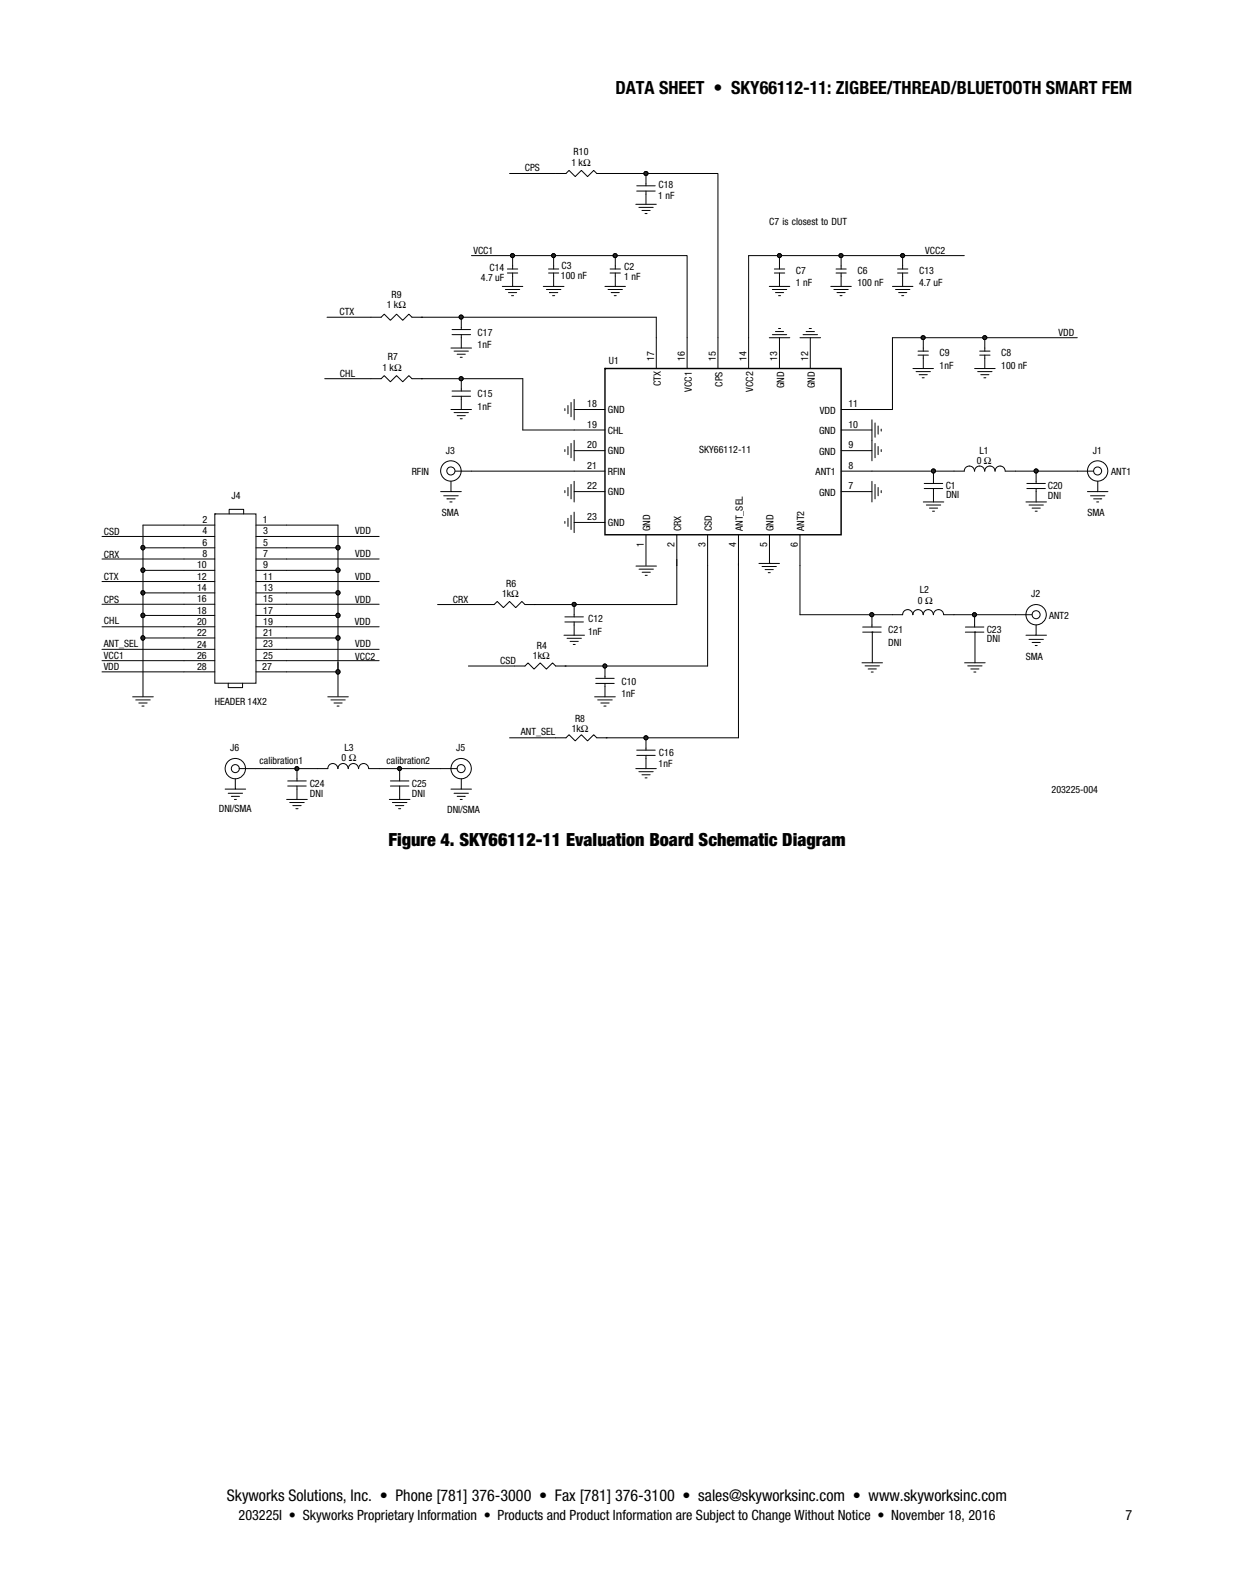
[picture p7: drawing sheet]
<svg xmlns="http://www.w3.org/2000/svg" width="216mm" height="279mm" viewBox="0 0 216 279" stroke-linecap="round" stroke-linejoin="round" font-family="sans-serif">
<path d="M96.9 44.7h10.8" fill="none" stroke="#010202" stroke-width=".17"/>
<circle cx="96.8" cy="44.7" r=".35" fill="#272424"/>
<g fill="none" stroke="#010202" stroke-width=".17">
<path d="M89.7 44.7h7.2"/>
<circle cx="96.8" cy="44.7" r=".35"/>
</g>
<circle cx="89.7" cy="44.7" r=".36" fill="#272424"/>
<g fill="none" stroke="#010202" stroke-width=".17">
<path d="M107.7 44.7h12.5v14.4"/>
<circle cx="89.7" cy="44.7" r=".36"/>
</g>
<circle cx="107.6" cy="44.7" r=".36" fill="#272424"/>
<g fill="none" stroke="#010202" stroke-width=".17">
<path d="M136.4 44.7h10.8"/>
<circle cx="107.6" cy="44.7" r=".36"/>
</g>
<circle cx="147.1" cy="44.7" r=".36" fill="#272424"/>
<circle cx="147.1" cy="44.7" r=".36" fill="none" stroke="#010202" stroke-width=".17"/>
<circle cx="136.4" cy="44.7" r=".36" fill="#272424"/>
<g fill="none" stroke="#010202" stroke-width=".17">
<path d="M136.4 44.7h-5.4v14.4M147.2 44.7h10.7M161.5 59.1h10.8"/>
<circle cx="136.4" cy="44.7" r=".36"/>
</g>
<circle cx="161.5" cy="59.1" r=".35" fill="#272424"/>
<g fill="none" stroke="#010202" stroke-width=".17">
<path d="M161.5 59.1h-5.4v12.6h-3.5M172.3 59.1h16.2"/>
<circle cx="161.5" cy="59.1" r=".35"/>
</g>
<circle cx="172.3" cy="59.1" r=".35" fill="#272424"/>
<g fill="none" stroke="#010202" stroke-width=".17">
<path d="M134.6 98.6h.1M134.6 93.7v4.9M99 116.6h24.8"/>
<circle cx="172.3" cy="59.1" r=".35"/>
</g>
<circle cx="105.8" cy="116.6" r=".35" fill="#272424"/>
<g fill="none" stroke="#010202" stroke-width=".17">
<path d="M118.4 97.9v7.9M123.8 99v17.6M81.9 116.6h8.1M93.6 105.8h6.9M98.8 116.6h.2"/>
<circle cx="105.8" cy="116.6" r=".35"/>
</g>
<circle cx="100.4" cy="105.8" r=".36" fill="#272424"/>
<g fill="none" stroke="#010202" stroke-width=".17">
<path d="M157.9 44.7h10.8M76.6 105.8h8M93.4 105.8h.2M100.5 105.8h17.9"/>
<circle cx="100.4" cy="105.8" r=".36"/>
</g>
<circle cx="157.9" cy="44.7" r=".36" fill="#272424"/>
<g fill="none" stroke="#010202" stroke-width=".17">
<path d="M82.5 44.7h7.2M73.9 66.3h6.8"/>
<circle cx="157.9" cy="44.7" r=".36"/>
</g>
<circle cx="80.7" cy="66.3" r=".36" fill="#272424"/>
<g fill="none" stroke="#010202" stroke-width=".17">
<path d="M56.8 66.3h8.1M73.7 66.3h.2M80.7 66.3h10.8v9h9M106.2 129.2h23"/>
<circle cx="80.7" cy="66.3" r=".36"/>
</g>
<circle cx="113" cy="129.2" r=".35" fill="#272424"/>
<g fill="none" stroke="#010202" stroke-width=".17">
<path d="M73.9 55.5h6.8M129.2 98.6v30.6M89.2 129.2h8M106 129.2h.2"/>
<circle cx="113" cy="129.2" r=".35"/>
</g>
<circle cx="80.7" cy="55.5" r=".36" fill="#272424"/>
<g fill="none" stroke="#010202" stroke-width=".17">
<path d="M89.2 30.4h8M106 30.4h19.6v28.7M73.7 55.5h.2M80.7 55.5h34.1v3.6"/>
<circle cx="80.7" cy="55.5" r=".36"/>
</g>
<circle cx="113" cy="30.4" r=".36" fill="#272424"/>
<g fill="none" stroke="#010202" stroke-width=".17">
<path d="M177.7 82.5h10.8"/>
<circle cx="113" cy="30.4" r=".36"/>
</g>
<circle cx="181.3" cy="82.4" r=".36" fill="#272424"/>
<g fill="none" stroke="#010202" stroke-width=".17">
<path d="M140 107.6h12.6"/>
<circle cx="181.3" cy="82.4" r=".36"/>
</g>
<circle cx="152.5" cy="107.6" r=".36" fill="#272424"/>
<g fill="none" stroke="#010202" stroke-width=".17">
<path d="M166.9 107.6h10.8"/>
<circle cx="152.5" cy="107.6" r=".36"/>
</g>
<circle cx="170.5" cy="107.6" r=".36" fill="#272424"/>
<g fill="none" stroke="#010202" stroke-width=".17">
<path d="M82.5 82.5h18M140 99v8.6M152.6 82.5h10.7M152.6 107.6h3.5"/>
<circle cx="170.5" cy="107.6" r=".36"/>
</g>
<circle cx="163.3" cy="82.4" r=".36" fill="#272424"/>
<g fill="none" stroke="#010202" stroke-width=".17">
<path d="M163.3 82.5h3.6M152.6 110.6v5.4M170.6 110.6v5.4M77.1 134.6h-10.8"/>
<circle cx="163.3" cy="82.4" r=".36"/>
</g>
<circle cx="69.9" cy="134.6" r=".35" fill="#272424"/>
<g fill="none" stroke="#010202" stroke-width=".17">
<path d="M52 134.6h3.5"/>
<circle cx="69.9" cy="134.6" r=".35"/>
</g>
<circle cx="51.9" cy="134.6" r=".35" fill="#272424"/>
<g fill="none" stroke="#010202" stroke-width=".17">
<path d="M32.2 91.9h-7.2v4M44.8 134.6h7.2"/>
<circle cx="51.9" cy="134.6" r=".35"/>
</g>
<circle cx="25" cy="95.9" r=".37" fill="#272424"/>
<g fill="none" stroke="#010202" stroke-width=".17">
<path d="M25 99.8h7.2M25 99.8v4M32.2 95.9h-7.2v3.9"/>
<circle cx="25" cy="95.9" r=".37"/>
</g>
<circle cx="25" cy="103.8" r=".36" fill="#272424"/>
<circle cx="25" cy="103.8" r=".36" fill="none" stroke="#010202" stroke-width=".17"/>
<circle cx="25" cy="99.8" r=".37" fill="#272424"/>
<g fill="none" stroke="#010202" stroke-width=".17">
<path d="M25 107.7h7.2M25 107.7v4M32.2 103.8h-7.2v3.9"/>
<circle cx="25" cy="99.8" r=".37"/>
</g>
<circle cx="25" cy="107.7" r=".37" fill="#272424"/>
<g fill="none" stroke="#010202" stroke-width=".17">
<path d="M25 111.7h7.2"/>
<circle cx="25" cy="107.7" r=".37"/>
</g>
<circle cx="25" cy="111.7" r=".37" fill="#272424"/>
<g fill="none" stroke="#010202" stroke-width=".17">
<path d="M17.8 93.9h14.4M17.8 97.9h14.4M50.2 93.9h16.1M50.2 97.9h16.1M17.8 101.8h14.4M17.8 105.8h14.4M17.8 109.7h14.4M17.8 113.7h14.4M17.8 115.7h14.4M17.8 117.6h14.4M25 111.7v10.3M50.2 101.8h16.1"/>
<path d="M50.2 105.8h16.1M50.2 109.7h16.1M50.2 113.7h16.1M50.2 115.7h16.1M59.1 117.6h.1M59.1 116v5.9"/>
<circle cx="25" cy="111.7" r=".37"/>
</g>
<circle cx="59.1" cy="117.6" r=".37" fill="#272424"/>
<g fill="none" stroke="#010202" stroke-width=".17">
<path d="M50.2 111.7h8.9M50.2 107.7h8.9v4M59.1 111.7v5.9h-8.9"/>
<circle cx="59.1" cy="117.6" r=".37"/>
</g>
<circle cx="59.1" cy="111.7" r=".37" fill="#272424"/>
<circle cx="59.1" cy="111.7" r=".37" fill="none" stroke="#010202" stroke-width=".17"/>
<circle cx="59.1" cy="107.7" r=".37" fill="#272424"/>
<g fill="none" stroke="#010202" stroke-width=".17">
<path d="M50.2 99.8h8.9v4M50.2 103.8h8.9M59.1 103.8v3.9"/>
<circle cx="59.1" cy="107.7" r=".37"/>
</g>
<circle cx="59.1" cy="103.8" r=".36" fill="#272424"/>
<circle cx="59.1" cy="103.8" r=".36" fill="none" stroke="#010202" stroke-width=".17"/>
<circle cx="59.1" cy="99.8" r=".37" fill="#272424"/>
<g fill="none" stroke="#010202" stroke-width=".17">
<path d="M50.2 95.9h8.9"/>
<circle cx="59.1" cy="99.8" r=".37"/>
</g>
<circle cx="59.1" cy="95.9" r=".37" fill="#272424"/>
<g fill="none" stroke="#010202" stroke-width=".17">
<path d="M97.2 30.4h1.8l.6-.6 1 1.1 1.1-1.1 1.1 1.1 1.1-1.1 .5 .6h1.8M111.2 35.8h3.6M111.4 33.4h3.2M111.4 32.5h3.2M111.8 36.3h2.5M112.3 36.8h1.4M112.9 37.4h.3M113 30.4v2.1M113 33.4v2.4M57.2 55.5h9.5l.5-.5 1.1 1.1 1.1-1.1 1.1 1.1 1-1.1 .6 .5h1.8M79.1 58.6h3.2M79.1 57.7h3.2"/>
<path d="M80.7 55.5v2.2M80.7 58.6v2.3M87.9 50.1h3.6M88.4 50.7h2.5M88.8 47.8h1.8M88.8 47.1h1.8M89 51.2h1.4M89.5 51.8h.4M89.7 47.8v2.3M89.7 44.7v2.4M95.1 50.1h3.6M95.6 50.7h2.5"/>
<path d="M96 47.8h1.8M96 47.1h1.8M96.1 51.2h1.5M96.1 51.2h.1M96.7 51.8h.4M96.9 44.7v2.4M96.9 47.8v2.3M105.8 50.1h3.6M106.4 50.7h2.5M106.7 47.8h1.8M106.7 47.1h1.8M106.9 51.2h1.5"/>
<path d="M107.5 51.8h.3M107.7 44.7v2.4M107.7 47.8v2.3M114.8 59.1v5.4M120.2 59.1v5.4M125.6 59.1v5.4M131 59.1v5.4M134.6 59.1h3.6M134.6 50.1h3.6M135.1 58.6h2.5M135.1 50.7h2.5M135.5 47.8h1.8"/>
<path d="M135.5 47.1h1.8M135.7 58h1.4M135.7 51.2h1.4M136.2 57.5h.4M136.2 51.8h.4M136.4 59.1v5.4M136.4 44.7v2.4M136.4 47.8v2.3M140 59.1h3.6M140.5 58.6h2.5M141 58h1.5M141.6 57.5h.4"/>
<path d="M141.8 59.1v5.4M145.4 50.1h3.5M145.9 50.7h2.5M146.3 47.8h1.8M146.3 47.1h1.8M146.4 51.2h1.5M147 51.8h.3M147.2 44.7v2.4M147.2 47.8v2.3M156.1 50.1h3.6M156.7 50.7h2.5M157 47.8h1.8"/>
<path d="M157 47.1h1.8M157.2 51.2h1.5M157.8 51.8h.3M157.9 46.6v.5M157.9 47.8v.5M157.9 48.3v1.8M157.9 44.7v1.9M161.5 59.1v2.4M172.3 59.1v2.4M64.9 66.3h1.8l.5-.5 1.1 1 1.1-1 1.1 1 1-1 .6 .5h1.8M78.9 71.7h3.6M78.9 60.9h3.6"/>
<path d="M79.1 69.4h3.2M79.1 68.5h3.2M79.4 72.2h2.5M79.4 61.5h2.5M80 72.8h1.4M80 62h1.4M80.5 73.3h.4M80.5 62.5h.4M80.7 66.3v2.2M80.7 69.4v2.3M98.8 78.7v.4M98.8 71.5v.4"/>
<path d="M99.4 78.2v1.4M99.4 71v1.4M99.9 77.6v2.5M99.9 70.5v2.5M100.5 77.1v3.6M100.5 69.9v3.6M100.5 71.7h5.3M100.5 75.3h5.3M100.5 78.9h5.3M147.2 75.3h5.4M147.2 78.9h5.4M147.2 71.7h5.4"/>
<path d="M152.6 73.5v7.2M153.1 74v2.5M153.1 77.6v2.5M153.6 74.6v1.4M153.6 78.2v1.4M154.2 75.1v.4M154.2 78.7v.4M159.7 64.5h3.6M160.3 65.1h2.5M160.6 62.2h1.8M160.6 61.5h1.8M160.8 65.6h1.4"/>
<path d="M161.3 66.1h.4M161.5 62.2v2.3M170.5 64.5h3.6M171.1 65.1h2.5M171.4 62.2h1.8M171.4 61.5h1.8M171.6 65.6h1.4M172.1 66.1h.4M172.3 62.2v2.3M32.2 91.9h5.4M32.2 93.9h5.4M32.2 95.9h5.4"/>
<path d="M32.2 97.9h5.4M32.2 99.8h5.4M37.6 90h7.2v29.6h-7.2zM37.6 90h.1M40.1 90v-.8h2.5v.8M44.8 91.9h14.3v7.9M44.8 93.9h5.4M44.8 95.9h5.4M44.8 97.9h5.4M44.8 99.8h5.4M77.1 86.1h1.8M77.6 86.8h2.6"/>
<path d="M78.2 87.3h1.4M78.7 87.9h.4M78.9 84.3v1.8h1.8M79.6 82.5h2.9M98.8 91.3v.3M98.8 85.9v.4M99.4 90.7v1.5M99.4 85.3v1.5M99.9 90.2v2.5M99.9 84.8v2.5M100.5 89.7v3.5M100.5 84.3v3.6"/>
<path d="M100.5 82.5h5.3M100.5 86.1h5.3M100.5 91.5h5.3M111.3 99.1h3.6M111.8 99.6h2.5M113 93.6v5.4M118.4 93.6v5.4M123.8 93.6v5.4M129.2 93.6v5.4M132.8 98.6h3.6M133.3 99.2h2.5M133.9 99.7h1.4"/>
<path d="M140 93.6v5.4M147.2 86.1h5.4M147.2 82.5h5.4M152.6 84.3v3.6M153.1 84.8v2.5M153.6 85.3v1.5M154.2 85.9v.4M161.5 87.9h3.6M161.7 85.5h3.2M161.7 84.6h3.2M162.1 88.4h2.5M162.6 89h1.4"/>
<path d="M163.2 89.5h.3M163.3 85.5v2.4M163.3 82.5v2.1M166.9 82.5h1.8a.89 .89 0 0 1 .9-.9 .89 .89 0 0 1 .9 .9 .89 .89 0 0 1 .9-.9 .89 .89 0 0 1 .9 .9 .9 .9 0 0 1 .9-.9 .9 .9 0 0 1 .9 .9 .89 .89 0 0 1 .9-.9 .89 .89 0 0 1 .9 .9h1.8M179.5 87.9h3.6M179.7 85.5h3.2M179.7 84.6h3.2M180 88.4h2.5M180.6 89h1.4M181.1 89.5h.4M181.3 85.5v2.4M181.3 82.5v2.1"/>
<path d="M188.5 82.5h2.8M190.8 86.8h2.5M191.3 87.3h1.5M191.9 87.9h.3M192.1 84.3v1.8h-1.8M192.1 86.1h1.7M32.2 101.8h5.4M32.2 103.8h5.4M32.2 105.8h5.4M32.2 107.7h5.4M32.2 109.7h5.4M32.2 111.7h5.4"/>
<path d="M32.2 113.7h5.4M32.2 115.7h5.4M32.2 117.6h5.4M39.9 119.6v.8h2.5v-.8M44.8 101.8h5.4M44.8 103.8h5.4M44.8 105.8h5.4M44.8 107.7h5.4M44.8 109.7h5.4M44.8 111.7h5.4M44.8 113.7h5.4M44.8 115.7h5.4"/>
<path d="M44.8 117.6h5.4M84.6 105.8h1.9l.5-.5 1.1 1.1 1.1-1.1 1 1.1 1.1-1.1 .5 .5h1.8M90 116.6h1.8l.6-.5 1 1 1.1-1 1.1 1 1.1-1 .5 .5h1.8M98.7 111.2h3.6M98.8 108.9h3.3M98.8 108h3.3M99.2 111.7h2.5M99.7 112.3h1.5M100.3 112.8h.3M100.5 105.8v2.2M100.5 108.9v2.3M104.2 119.6h3.3"/>
<path d="M104.2 118.8h3.3M105.8 116.6v2.2M105.8 119.6v2.4M112.3 100.2h1.5M112.9 100.7h.3M134.4 100.3h.4M150.8 116h3.6M150.9 110.7h3.3M150.9 109.8h3.3M151.4 116.6h2.5M151.9 117.1h1.4M152.4 117.6h.4"/>
<path d="M152.6 107.6v2.2M152.6 110.7h.1M156.1 107.6h1.8a.89 .89 0 0 1 .9-.9 .89 .89 0 0 1 .9 .9M163.3 107.6a.89 .89 0 0 0-.9-.9 .89 .89 0 0 0-.9 .9 .89 .89 0 0 0-.9-.9 .89 .89 0 0 0-.9 .9M166.9 107.6h-1.8a.89 .89 0 0 0-.9-.9 .89 .89 0 0 0-.9 .9M168.8 116h3.6M168.9 110.7h3.2M168.9 109.8h3.2M169.3 116.6h2.5M169.9 117.1h1.4M170.4 117.6h.3M170.5 107.6v2.2"/>
<path d="M170.5 110.7h.1M180 111.9h2.5M180.5 107.6h-2.8M180.6 112.5h1.4M181.1 113h.4M181.3 109.4v1.8h-1.8M181.3 111.2h1.8M23.2 122h3.6M23.8 122.5h2.5M24.3 123.1h1.4M24.8 123.6h.4M39.4 138.1h1.8"/>
<path d="M39.9 138.9h2.5M40.5 139.4h1.4M41 140h.4M41.2 136.4v1.7h1.8M41.8 134.6h3M50.2 140h3.6M50.3 137.6h3.3M50.3 136.7h3.3M52 137.6v2.4M52 134.6v2.1M55.5 134.6h1.9a.88 .88 0 0 1 .8-.9 .88 .88 0 0 1 .9 .9M57.4 122h3.5"/>
<path d="M57.9 122.5h2.5M58.4 123.1h1.5M59 123.6h.3M59.1 134.6a.89 .89 0 0 1 .9-.9 .89 .89 0 0 1 .9 .9 .9 .9 0 0 1 .9-.9 .9 .9 0 0 1 .9 .9M62.7 134.6a.88 .88 0 0 1 .9-.9 .88 .88 0 0 1 .9 .9h1.8M68.1 140h3.6M68.3 137.6h3.2M68.3 136.7h3.2M69.9 137.6v2.4M69.9 134.6v2.1M79.4 138.9h2.5M80 134.6h-2.9"/>
<path d="M80 139.4h1.4M80.5 140h.4M80.7 136.4v1.7h-1.8M80.7 138.1h1.8M97.2 129.2h1.8l.6-.6 1 1.1 1.1-1.1 1.1 1.1 1.1-1.1 .5 .6h1.8M104 122h3.7M104.6 122.5h2.5M105.1 123.1h1.5M105.7 123.6h.3M111.2 134.6h3.6M111.4 132.2h3.2M111.4 131.3h3.2"/>
<path d="M111.8 135.1h2.5M112.3 135.6h1.4M112.9 136.2h.3M113 132.2v2.4M113 129.2v2.1M50.7 140.5h2.5M51.2 141h1.5M51.8 141.6h.3M68.7 140.5h2.5M69.2 141h1.4M69.7 141.6h.4"/>
<circle cx="59.1" cy="95.9" r=".37"/>
<circle cx="78.9" cy="82.5" r=".71"/>
<circle cx="78.9" cy="82.4" r="1.79"/>
<circle cx="192" cy="82.4" r="1.78"/>
<circle cx="192" cy="82.4" r=".7"/>
<circle cx="181.3" cy="107.6" r="1.78"/>
<circle cx="181.3" cy="107.6" r=".7"/>
<circle cx="41.2" cy="134.6" r="1.78"/>
<circle cx="41.2" cy="134.6" r=".7"/>
<circle cx="80.7" cy="134.6" r="1.78"/>
<circle cx="80.7" cy="134.6" r=".7"/>
</g>
<path d="M105.8 64.5h41.4v29.1h-41.4zM105.8 64.5h.1" fill="none" stroke="#010202" stroke-width=".25"/>
<circle cx="96.8" cy="44.7" r=".35" fill="#272424"/>
<circle cx="96.8" cy="44.7" r=".35" fill="none" stroke="#010202" stroke-width=".17"/>
<circle cx="89.7" cy="44.7" r=".36" fill="#272424"/>
<circle cx="89.7" cy="44.7" r=".36" fill="none" stroke="#010202" stroke-width=".17"/>
<circle cx="107.6" cy="44.7" r=".36" fill="#272424"/>
<circle cx="107.6" cy="44.7" r=".36" fill="none" stroke="#010202" stroke-width=".17"/>
<circle cx="147.1" cy="44.7" r=".36" fill="#272424"/>
<circle cx="147.1" cy="44.7" r=".36" fill="none" stroke="#010202" stroke-width=".17"/>
<circle cx="136.4" cy="44.7" r=".36" fill="#272424"/>
<circle cx="136.4" cy="44.7" r=".36" fill="none" stroke="#010202" stroke-width=".17"/>
<circle cx="161.5" cy="59.1" r=".35" fill="#272424"/>
<circle cx="161.5" cy="59.1" r=".35" fill="none" stroke="#010202" stroke-width=".17"/>
<circle cx="172.3" cy="59.1" r=".35" fill="#272424"/>
<circle cx="172.3" cy="59.1" r=".35" fill="none" stroke="#010202" stroke-width=".17"/>
<circle cx="105.8" cy="116.6" r=".35" fill="#272424"/>
<circle cx="105.8" cy="116.6" r=".35" fill="none" stroke="#010202" stroke-width=".17"/>
<circle cx="100.4" cy="105.8" r=".36" fill="#272424"/>
<circle cx="100.4" cy="105.8" r=".36" fill="none" stroke="#010202" stroke-width=".17"/>
<circle cx="157.9" cy="44.7" r=".36" fill="#272424"/>
<circle cx="157.9" cy="44.7" r=".36" fill="none" stroke="#010202" stroke-width=".17"/>
<circle cx="80.7" cy="66.3" r=".36" fill="#272424"/>
<circle cx="80.7" cy="66.3" r=".36" fill="none" stroke="#010202" stroke-width=".17"/>
<circle cx="113" cy="129.2" r=".35" fill="#272424"/>
<circle cx="113" cy="129.2" r=".35" fill="none" stroke="#010202" stroke-width=".17"/>
<circle cx="80.7" cy="55.5" r=".36" fill="#272424"/>
<circle cx="80.7" cy="55.5" r=".36" fill="none" stroke="#010202" stroke-width=".17"/>
<circle cx="113" cy="30.4" r=".36" fill="#272424"/>
<circle cx="113" cy="30.4" r=".36" fill="none" stroke="#010202" stroke-width=".17"/>
<circle cx="181.3" cy="82.4" r=".36" fill="#272424"/>
<circle cx="181.3" cy="82.4" r=".36" fill="none" stroke="#010202" stroke-width=".17"/>
<circle cx="152.5" cy="107.6" r=".36" fill="#272424"/>
<circle cx="152.5" cy="107.6" r=".36" fill="none" stroke="#010202" stroke-width=".17"/>
<circle cx="170.5" cy="107.6" r=".36" fill="#272424"/>
<circle cx="170.5" cy="107.6" r=".36" fill="none" stroke="#010202" stroke-width=".17"/>
<circle cx="163.3" cy="82.4" r=".36" fill="#272424"/>
<circle cx="163.3" cy="82.4" r=".36" fill="none" stroke="#010202" stroke-width=".17"/>
<circle cx="69.9" cy="134.6" r=".35" fill="#272424"/>
<circle cx="69.9" cy="134.6" r=".35" fill="none" stroke="#010202" stroke-width=".17"/>
<circle cx="51.9" cy="134.6" r=".35" fill="#272424"/>
<circle cx="51.9" cy="134.6" r=".35" fill="none" stroke="#010202" stroke-width=".17"/>
<circle cx="25" cy="95.9" r=".37" fill="#272424"/>
<circle cx="25" cy="95.9" r=".37" fill="none" stroke="#010202" stroke-width=".17"/>
<circle cx="25" cy="103.8" r=".36" fill="#272424"/>
<circle cx="25" cy="103.8" r=".36" fill="none" stroke="#010202" stroke-width=".17"/>
<circle cx="25" cy="99.8" r=".37" fill="#272424"/>
<circle cx="25" cy="99.8" r=".37" fill="none" stroke="#010202" stroke-width=".17"/>
<circle cx="25" cy="107.7" r=".37" fill="#272424"/>
<circle cx="25" cy="107.7" r=".37" fill="none" stroke="#010202" stroke-width=".17"/>
<circle cx="25" cy="111.7" r=".37" fill="#272424"/>
<circle cx="25" cy="111.7" r=".37" fill="none" stroke="#010202" stroke-width=".17"/>
<circle cx="59.1" cy="117.6" r=".37" fill="#272424"/>
<circle cx="59.1" cy="117.6" r=".37" fill="none" stroke="#010202" stroke-width=".17"/>
<circle cx="59.1" cy="111.7" r=".37" fill="#272424"/>
<circle cx="59.1" cy="111.7" r=".37" fill="none" stroke="#010202" stroke-width=".17"/>
<circle cx="59.1" cy="107.7" r=".37" fill="#272424"/>
<circle cx="59.1" cy="107.7" r=".37" fill="none" stroke="#010202" stroke-width=".17"/>
<circle cx="59.1" cy="103.8" r=".36" fill="#272424"/>
<circle cx="59.1" cy="103.8" r=".36" fill="none" stroke="#010202" stroke-width=".17"/>
<circle cx="59.1" cy="99.8" r=".37" fill="#272424"/>
<circle cx="59.1" cy="99.8" r=".37" fill="none" stroke="#010202" stroke-width=".17"/>
<circle cx="59.1" cy="95.9" r=".37" fill="#272424"/>
<circle cx="59.1" cy="95.9" r=".37" fill="none" stroke="#010202" stroke-width=".17"/>
<g font-size="3.2">
<text x="107.7" y="16.4">DATA SHEET • SKY66112-11: ZIGBEE/THREAD/BLUETOOTH SMART FEM</text>
<text x="67.9" y="148">Figure 4. SKY66112-11 Evaluation Board Schematic Diagram</text>
</g>
<text font-size="2.8" x="39.7" y="262.8">Skyworks Solutions, Inc. • Phone [781] 376-3000 • Fax [781] 376-3100 • sales@skyworksinc.com • www.skyworksinc.com</text>
<g font-size="2.5">
<text x="41.7" y="266.1">203225I • Skyworks Proprietary Information • Products and Product Information are Subject to Change Without Notice • November 18, 2016</text>
<text x="196.9" y="266.1">7</text>
</g>
<g font-size="1.8" fill="#010202">
<text x="100" y="29.1">1 kΩ</text>
<text x="100.4" y="27.1">R10</text>
<text x="91.8" y="30">CPS</text>
<text x="115.2" y="34.8">1 nF</text>
<text x="115.2" y="32.9">C18</text>
<text x="134.6" y="39.4">C7 is closest to DUT</text>
<text x="82.8" y="44.4">VCC1</text>
<text x="85.6" y="47.4">C14</text>
<text x="98.3" y="47.1">C3</text>
<text x="109.2" y="47.2">C2</text>
<text x="139.3" y="48">C7</text>
<text x="150" y="48">C6</text>
<text x="160.8" y="48">C13</text>
<text x="161.9" y="44.4">VCC2</text>
<text x="68.5" y="52.1">R9</text>
<text x="84.1" y="49.3">4.7 uF</text>
<text x="98.1" y="48.8">100 nF</text>
<text x="109.2" y="49">1 nF</text>
<text x="139.3" y="50.1">1 nF</text>
<text x="150" y="50.1">100 nF</text>
<text x="160.8" y="50.1">4.7 uF</text>
<text x="59.4" y="55.2">CTX</text>
<text x="67.7" y="54">1 kΩ</text>
<text x="83.6" y="58.7">C17</text>
<text x="185.2" y="58.8">VDD</text>
<text x="59.5" y="65.9">CHL</text>
<text x="66.9" y="64.9">1 kΩ</text>
<text x="67.9" y="63">R7</text>
<text x="83.6" y="60.9">1nF</text>
<text x="106.5" y="63.6">U1</text>
<text x="164.4" y="62.4">C9</text>
<text x="164.4" y="64.5">1nF</text>
<text x="175.2" y="62.4">C8</text>
<text x="175.2" y="64.5">100 nF</text>
<text x="83.6" y="71.7">1nF</text>
<text x="83.6" y="69.5">C15</text>
<text x="72" y="83.2">RFIN</text>
<text x="78" y="79.4">J3</text>
<text x="122.3" y="79.4">SKY66112-11</text>
<text x="170.9" y="81.1">0 Ω</text>
<text x="171.4" y="79.5">L1</text>
<text x="191.2" y="79.4">J1</text>
<text x="194.4" y="83.2">ANT1</text>
<text x="40.5" y="87.4">J4</text>
<text x="165.5" y="85.6">C1</text>
<text x="165.5" y="87.3">DNI</text>
<text x="183.3" y="85.6">C20</text>
<text x="183.3" y="87.4">DNI</text>
<text x="18.2" y="93.6">CSD</text>
<text x="62.2" y="93.4">VDD</text>
<text x="77.3" y="90.4">SMA</text>
<text x="190.3" y="90.4">SMA</text>
<text x="18.2" y="101.6">CTX</text>
<text x="18.2" y="97.7">CRX</text>
<text x="62.2" y="97.5">VDD</text>
<text x="62.2" y="101.5">VDD</text>
<text x="18.2" y="105.5">CPS</text>
<text x="62.2" y="105.5">VDD</text>
<text x="79.3" y="105.5">CRX</text>
<text x="87.8" y="104.5">1kΩ</text>
<text x="88.5" y="102.8">R6</text>
<text x="160.6" y="105.7">0 Ω</text>
<text x="160.9" y="103.7">L2</text>
<text x="180.4" y="104.6">J2</text>
<text x="18.2" y="109.3">CHL</text>
<text x="18.2" y="113.2">ANT_SEL</text>
<text x="62.1" y="109.4">VDD</text>
<text x="62.2" y="113.3">VDD</text>
<text x="93.9" y="113.7">R4</text>
<text x="102.9" y="111.1">1nF</text>
<text x="102.9" y="108.9">C12</text>
<text x="155.4" y="113">DNI</text>
<text x="155.4" y="110.9">C21</text>
<text x="172.6" y="110.8">C23</text>
<text x="172.7" y="112.4">DNI</text>
<text x="183.5" y="108.3">ANT2</text>
<text x="18.2" y="117.3">VDD</text>
<text x="18.2" y="115.3">VCC1</text>
<text x="62.2" y="115.5">VCC2</text>
<text x="87.5" y="116.2">CSD</text>
<text x="93.2" y="115.4">1kΩ</text>
<text x="108.7" y="119.8">C10</text>
<text x="179.5" y="115.5">SMA</text>
<text x="37.6" y="123.4">HEADER 14X2</text>
<text x="108.7" y="122">1nF</text>
<text x="40.3" y="131.5">J6</text>
<text x="60.3" y="131.4">L3</text>
<text x="79.8" y="131.5">J5</text>
<text x="91.1" y="128.7">ANT_SEL</text>
<text x="100" y="128.2">1kΩ</text>
<text x="100.6" y="126.3">R8</text>
<text x="45.4" y="133.7">calibration1</text>
<text x="54.2" y="137.8">C24</text>
<text x="59.8" y="133.2">0 Ω</text>
<text x="67.6" y="133.7">calibration2</text>
<text x="72.1" y="137.7">C25</text>
<text x="115.2" y="134.3">1nF</text>
<text x="115.3" y="132.3">C16</text>
<text x="38.3" y="142.2">DNI/SMA</text>
<text x="54.2" y="139.6">DNI</text>
<text x="72.1" y="139.6">DNI</text>
<text x="78.2" y="142.4">DNI/SMA</text>
<text x="184" y="138.7">203225-004</text>
</g>
<g font-size="1.7" fill="#010202">
<text x="114.4" y="63.2" transform="rotate(-90 114.4 63.2)">17</text>
<text x="119.8" y="63.2" transform="rotate(-90 119.8 63.2)">16</text>
<text x="125.2" y="63.2" transform="rotate(-90 125.2 63.2)">15</text>
<text x="130.6" y="63.2" transform="rotate(-90 130.6 63.2)">14</text>
<text x="136" y="63.2" transform="rotate(-90 136 63.2)">13</text>
<text x="141.4" y="63.2" transform="rotate(-90 141.4 63.2)">12</text>
<text x="102.7" y="71.3">18</text>
<text x="115.6" y="67.6" transform="rotate(-90 115.6 67.6)">CTX</text>
<text x="121" y="68.5" transform="rotate(-90 121 68.5)">VCC1</text>
<text x="126.4" y="67.7" transform="rotate(-90 126.4 67.7)">CPS</text>
<text x="131.8" y="68.5" transform="rotate(-90 131.8 68.5)">VCC2</text>
<text x="137.2" y="68" transform="rotate(-90 137.2 68)">GND</text>
<text x="142.6" y="68" transform="rotate(-90 142.6 68)">GND</text>
<text x="148.4" y="71.3">11</text>
<text x="102.7" y="74.9">19</text>
<text x="106.4" y="72.4">GND</text>
<text x="106.4" y="75.9">CHL</text>
<text x="143.3" y="76">GND</text>
<text x="143.4" y="72.4">VDD</text>
<text x="148.4" y="74.9">10</text>
<text x="102.7" y="82.1">21</text>
<text x="102.7" y="78.5">20</text>
<text x="106.4" y="83.1">RFIN</text>
<text x="106.4" y="79.6">GND</text>
<text x="142.7" y="83.2">ANT1</text>
<text x="143.3" y="79.6">GND</text>
<text x="148.4" y="78.5">9</text>
<text x="148.4" y="82.1">8</text>
<text x="102.7" y="85.7">22</text>
<text x="106.4" y="86.7">GND</text>
<text x="143.3" y="86.8">GND</text>
<text x="148.4" y="85.7">7</text>
<text x="35.4" y="95.5">6</text>
<text x="35.4" y="93.6">4</text>
<text x="35.4" y="91.6">2</text>
<text x="46" y="91.6">1</text>
<text x="46.1" y="93.6">3</text>
<text x="46.1" y="95.5">5</text>
<text x="102.7" y="91.1">23</text>
<text x="106.4" y="92.1">GND</text>
<text x="112.6" y="95.8" transform="rotate(-90 112.6 95.8)">1</text>
<text x="113.8" y="93" transform="rotate(-90 113.8 93)">GND</text>
<text x="118" y="95.8" transform="rotate(-90 118 95.8)">2</text>
<text x="119.2" y="93" transform="rotate(-90 119.2 93)">CRX</text>
<text x="123.4" y="95.8" transform="rotate(-90 123.4 95.8)">3</text>
<text x="124.6" y="93" transform="rotate(-90 124.6 93)">CSD</text>
<text x="128.8" y="95.8" transform="rotate(-90 128.8 95.8)">4</text>
<text x="130" y="93" transform="rotate(-90 130 93)">ANT_SEL</text>
<text x="134.2" y="95.8" transform="rotate(-90 134.2 95.8)">5</text>
<text x="135.3" y="93" transform="rotate(-90 135.3 93)">GND</text>
<text x="139.6" y="95.8" transform="rotate(-90 139.6 95.8)">6</text>
<text x="140.7" y="93" transform="rotate(-90 140.7 93)">ANT2</text>
<text x="34.5" y="99.5">10</text>
<text x="34.5" y="101.5">12</text>
<text x="35.4" y="97.5">8</text>
<text x="46.1" y="99.5">9</text>
<text x="46.1" y="97.5">7</text>
<text x="46.1" y="101.5">11</text>
<text x="34.5" y="103.5">14</text>
<text x="34.5" y="105.4">16</text>
<text x="34.5" y="107.4">18</text>
<text x="46.1" y="105.4">15</text>
<text x="46.1" y="103.4">13</text>
<text x="46.1" y="107.4">17</text>
<text x="34.5" y="109.4">20</text>
<text x="34.5" y="111.4">22</text>
<text x="34.5" y="113.4">24</text>
<text x="46.1" y="109.4">19</text>
<text x="46.1" y="111.4">21</text>
<text x="46.1" y="113.3">23</text>
<text x="34.5" y="115.4">26</text>
<text x="34.5" y="117.3">28</text>
<text x="45.9" y="117.3">27</text>
<text x="46.1" y="115.3">25</text>
</g>
</svg>
